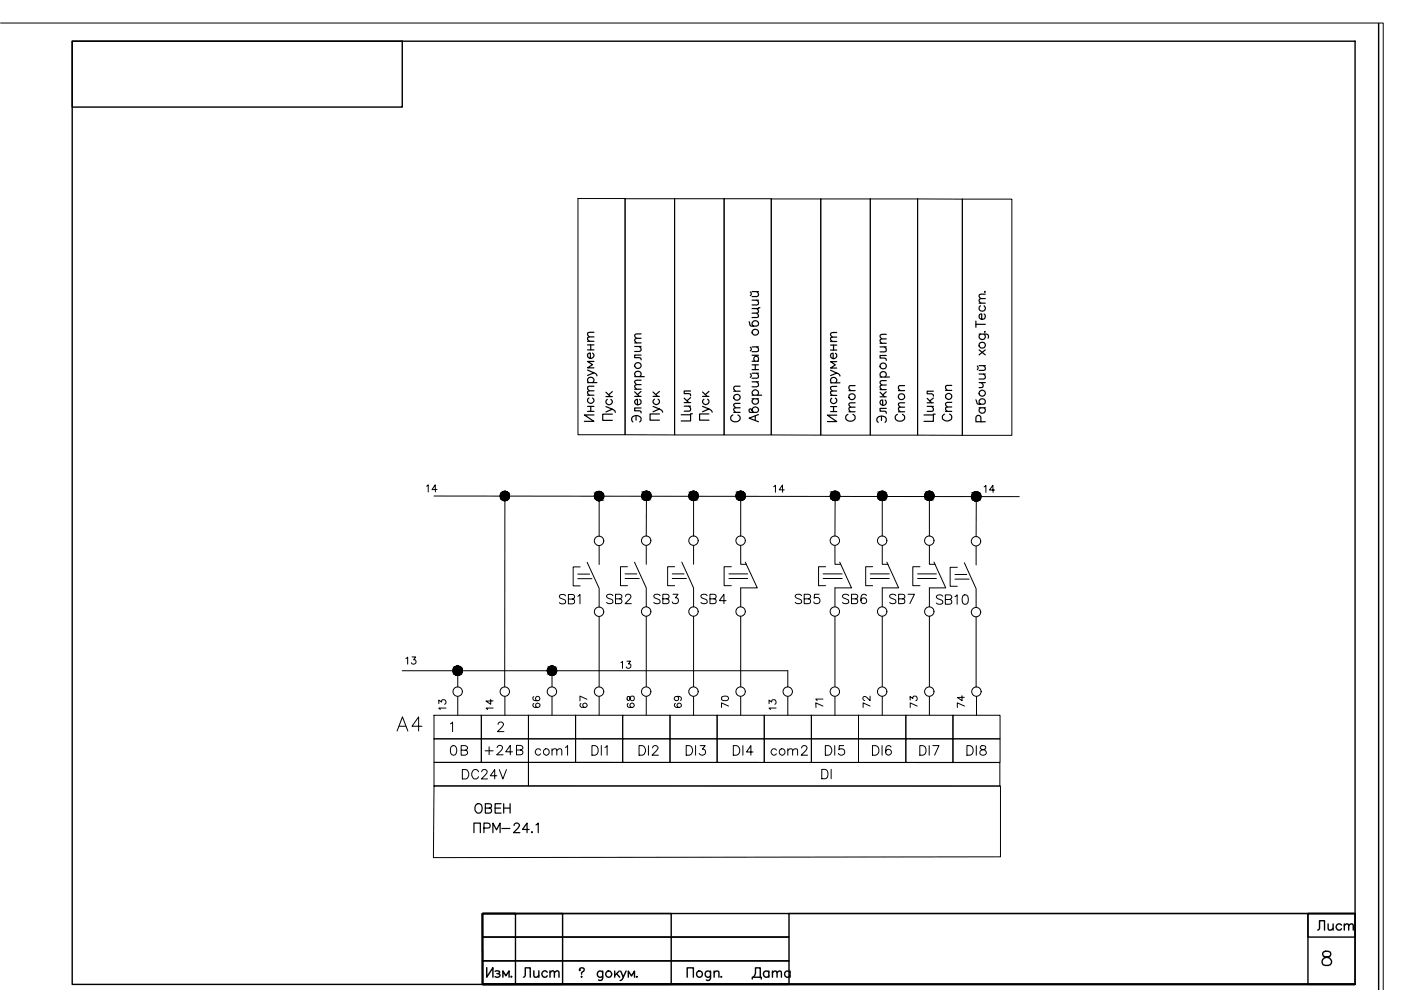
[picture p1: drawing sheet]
<svg xmlns="http://www.w3.org/2000/svg" width="297mm" height="210mm" viewBox="0 0 297 210" stroke-linecap="round" stroke-linejoin="round" font-family="sans-serif">
<g fill="none" stroke="#000" stroke-width=".3">
<path d="M15.3 8.7h272v200h-272zM15.3 8.7h70v14h-70zM292.3 4.9v205M102.3 193.7h17v15h-17h7v-15h-7v15v-15h40v15h-40zM102.3 198.7h65v5h-65zM102.3 193.7h65v5h-65zM277.3 193.7h10v15h-10zM277.3 193.7h10v5h-10zM102.3 208.7v-5h65v5h-65h185M103.2 205.2v2l1.3-2v2M105 205.9a.69 .69 0 0 1 .9 .2l-.3 .3h-.2M105.6 206.4l.3 .2v.4a.68 .68 0 0 1-.9 .1"/>
<path d="M106.6 207.2v-1.4l.7 1.1 .6-1.1v1.4M145.7 207.2v-2h1.3v2M150.7 206.1a.64 .64 0 0 0-1-.1 .64 .64 0 0 0 0 1 .64 .64 0 0 0 1-.1M150.7 205.9v1.5a.55 .55 0 0 1-.9 .4M151.4 206.3l.5-.4 .4 .1 .1 1.2M151.4 205.9v1.3M152.9 207l-.1 .1h.2M280.6 201.9a.6 .6 0 0 0 .3 .9 1.37 1.37 0 0 1 1.4 .9 .82 .82 0 0 1-.7 1h-.6a.85 .85 0 0 1-.7-.9 .85 .85 0 0 1 .9-.8l.5-.2a.6 .6 0 0 0 .3-.9l-.4-.2z"/>
<circle cx="148.3" cy="206.5" r=".65"/>
</g>
<path d="M167.3 193.7h120" fill="none" stroke="#000" stroke-width=".34"/>
<g fill="none" stroke="#000" stroke-width=".21">
<path d="M.1 4.9h293.2v205M92 105.2l124.1 .1M107 105.2v40.4M124.5 119.2l2.5 5.5v4M127 105.2v8.5M127 115.7v4M134.5 119.2l2.5 5.4v4.1M137 115.7v3.9M137.1 105.1l-.1 8.6M144.6 119.2l2.5 5.4v4.1M147.1 105.1v8.6M147.1 115.7v3.9"/>
<path d="M157 115.7v3.9h1.3M157 105.1v8.6M158 119.2l2.6 5.4h-3.6v4.1M177 115.7v3.9h1.3M177.1 105.1l-.1 8.6M178 119.2l2.5 5.4h-3.5M187.1 115.7v3.9h1.2M187.1 105.1v8.6M188 119.2l2.5 5.4h-3.4M197 115.7v3.9h1.3M197 105.1v8.6M198 119.2l2.5 5.4h-3.5"/>
<path d="M204.5 119.3l2.5 5.5v4M207 115.8v4M207 105.3v8.5M122.5 122.7h3M122.5 121.7h2.5M123 120.2h-1.5v4h1.5M127 130.7v14.9M132.5 121.7h2.5M132.5 122.7h3M133 120.2h-1.4v4h1.4M137 130.7v14.9M142.5 121.7h2.5"/>
<path d="M142.5 122.7h3M143 120.2h-1.5v4h1.5M147.1 130.7v14.9M154.5 121.7h4M154.5 122.7h4M155.1 120.2h-1.6v4h1.6M157 130.7v14.9M174.5 121.7h4M174.5 122.7h4M175 120.2h-1.4v4h1.4M177 130.7v14.9M184.5 121.7h4"/>
<path d="M184.5 122.7h4M185 120.2h-1.5v4h1.5M187.1 130.7v14.9M194.5 121.7h4M194.5 122.7h4M195.1 120.2h-1.6v4h1.6M197 130.7v14.9M202.5 122.8h3M202.5 121.8h2.5M203 120.3h-1.5v4h1.5M207 130.8v14.9M85.3 142.2h81.7v3.4"/>
<path d="M92 151.7h10.1v4.9h-10.1zM92 156.6h10.1v5h-10.1zM95.5 153.5l.5-.4v2M97.1 142.2v3.4M102.1 151.7h9.9v4.9h-9.9zM102.1 156.6h9.9v5h-9.9zM105.6 153.6l.1-.3 .3-.2 .5 .1a.38 .38 0 0 1 .1 .7l-1.1 1.2h1.3M112 151.7h10v4.9h-10zM112 156.6h10v5h-10zM117 142.2v3.4M122 151.7h10v4.9h-10zM122 156.6h10v5h-10z"/>
<path d="M132 151.7h10.1v4.9h-10.1zM132 156.6h10.1v5h-10.1zM142.1 151.7h9.9v4.9h-9.9zM142.1 156.6h9.9v5h-9.9zM152 151.7h10v4.9h-10zM152 156.6h10v5h-10zM162 151.7h10v4.9h-10zM162 156.6h10v5h-10zM172 151.7h10v4.9h-10zM172 156.6h10v5h-10zM182 151.7h10.1v4.9h-10.1zM182 156.6h10.1v5h-10.1z"/>
<path d="M192.1 151.7h9.9v4.9h-9.9zM192.1 156.6h9.9v5h-9.9zM202 151.7h10v4.9h-10zM202 156.6h10v5h-10zM92 166.6h120.1v15.1l-120.2 .1zM92 161.6h20v5h-20zM112 161.6l100 .1v5l-100-.1z"/>
<circle cx="107" cy="105.1" r=".99"/>
<circle cx="127" cy="105.1" r=".99"/>
<circle cx="127" cy="114.7" r=".99"/>
<circle cx="137" cy="114.6" r=".99"/>
<circle cx="137" cy="105.1" r=".99"/>
<circle cx="147" cy="105.1" r=".99"/>
<circle cx="147" cy="114.6" r=".99"/>
<circle cx="157" cy="114.6" r=".99"/>
<circle cx="157" cy="105.1" r=".99"/>
<circle cx="177" cy="114.6" r=".99"/>
<circle cx="177" cy="105.1" r=".99"/>
<circle cx="187" cy="105.1" r=".99"/>
<circle cx="187" cy="114.6" r=".99"/>
<circle cx="197" cy="114.6" r=".99"/>
<circle cx="197" cy="105.1" r=".99"/>
<circle cx="206.9" cy="114.8" r=".99"/>
<circle cx="207" cy="105.2" r=".99"/>
<circle cx="147" cy="129.7" r=".99"/>
<circle cx="157" cy="129.7" r=".99"/>
<circle cx="177" cy="129.7" r=".99"/>
<circle cx="97" cy="142.2" r=".99"/>
<circle cx="97" cy="146.6" r=".99"/>
<circle cx="107" cy="146.6" r=".99"/>
<circle cx="117" cy="146.6" r=".99"/>
<circle cx="117" cy="142.2" r=".99"/>
<circle cx="127" cy="146.6" r=".99"/>
<circle cx="137" cy="146.6" r=".99"/>
<circle cx="147" cy="146.6" r=".99"/>
<circle cx="157" cy="146.6" r=".99"/>
<circle cx="167" cy="146.6" r=".99"/>
<circle cx="177" cy="146.6" r=".99"/>
<circle cx="187" cy="146.6" r=".99"/>
<circle cx="197" cy="146.6" r=".99"/>
<circle cx="207" cy="146.6" r=".99"/>
</g>
<g fill="#000" stroke="#000" stroke-width=".21">
<path d="M107 104.2h.3zM106.8 104.2h.5z"/>
<path d="M106.8 104.2l.7 .1zM106.6 104.3h.9z"/>
<path d="M106.8 106.1h.5zM106.8 106.1h.3z"/>
<path d="M106.6 104.3l1 .1zM106.5 104.4h1.1z"/>
<path d="M106.6 106.1h.9zM106.6 106.1h.7z"/>
<path d="M106.5 104.4l1.3 .1-.2-.1zM106.3 104.5l.2-.1 1.3 .1z"/>
<path d="M106.5 106h1.1zM106.5 106l1 .1z"/>
<path d="M106.3 104.5l1.6 .1-.1-.1zM106.3 104.5l1.6 .1h-1.7z"/>
<path d="M106.3 105.8l1.3 .2 .2-.2zM106.3 105.8l1.3 .2h-1.1z"/>
<path d="M106.2 104.6l1.8 .2-.1-.2zM106.2 104.6l1.8 .2h-1.9z"/>
<path d="M106.2 105.7l1.6 .1 .1-.1zM106.2 105.7l1.6 .1h-1.5z"/>
<path d="M106.1 104.8l1.9 .2v-.2zM106.1 104.8l1.9 .2h-1.9z"/>
<path d="M106.1 105.5l1.8 .2 .1-.2zM106.1 105.5l1.8 .2h-1.7z"/>
<path d="M106.1 105l1.9 .2v-.2zM106.1 105l1.9 .2h-2z"/>
<path d="M106 105.2l2 .1v-.1zM106 105.2l2 .1h-1.9z"/>
<path d="M106.1 105.3l1.9 .2v-.2zM106.1 105.3l1.9 .2h-1.9z"/>
<path d="M126.9 104.2h.4zM126.7 104.2h.6z"/>
<path d="M126.7 104.2l.8 .1zM126.6 104.3h.9z"/>
<path d="M126.7 106.1h.6zM126.7 106.1l.4 .1z"/>
<path d="M126.6 104.3l1 .1zM126.6 104.3l1 .1h-1.2z"/>
<path d="M126.6 106.1h.9zM126.6 106.1h.7z"/>
<path d="M126.4 104.4l1.3 .1zM126.3 104.5h1.4z"/>
<path d="M126.4 106l1.1 .1 .1-.1zM126.4 106l1.1 .1h-.9z"/>
<path d="M126.3 104.5l1.6 .2-.2-.2zM126.3 104.5l1.6 .2h-1.7z"/>
<path d="M126.3 105.8l1.3 .2 .1-.2zM126.3 105.8l1.3 .2h-1.2z"/>
<path d="M126.2 104.7l1.8 .1-.1-.1zM126.2 104.7l1.8 .1h-1.9z"/>
<path d="M126.2 105.7l1.5 .1 .2-.1zM126.2 105.7l1.5 .1h-1.4z"/>
<path d="M126.1 104.8l1.9 .2v-.2zM126.1 104.8l1.9 .2h-1.9z"/>
<path d="M126.1 105.6l1.8 .1 .1-.1zM126.1 105.6l1.8 .1h-1.7z"/>
<path d="M126.1 105l1.9 .2v-.2zM126.1 105l1.9 .2h-2z"/>
<path d="M126 105.2l2 .2v-.2zM126 105.2l2 .2h-1.9z"/>
<path d="M126.1 105.4l1.9 .2v-.2zM126.1 105.4l1.9 .2h-1.9z"/>
<path d="M136.9 104.2h.4zM136.8 104.2h.5z"/>
<path d="M136.8 104.2h.7zM136.6 104.2h.9z"/>
<path d="M136.8 106.1h.5zM136.8 106.1h.3z"/>
<path d="M136.6 104.2l1.1 .1zM136.4 104.3h1.3z"/>
<path d="M136.6 106h.9zM136.6 106l.7 .1z"/>
<path d="M136.4 104.3l1.4 .2-.1-.2zM136.4 104.3l1.4 .2h-1.5z"/>
<path d="M136.4 105.9h1.3zM136.4 105.9l1.1 .1z"/>
<path d="M136.3 104.5l1.6 .1-.1-.1zM136.3 104.5l1.6 .1h-1.7z"/>
<path d="M136.3 105.8l1.4 .1 .1-.1zM136.3 105.8l1.4 .1h-1.3z"/>
<path d="M136.2 104.6l1.8 .2-.1-.2zM136.2 104.6l1.8 .2h-1.9z"/>
<path d="M136.2 105.7l1.6 .1 .1-.1zM136.2 105.7l1.6 .1h-1.5z"/>
<path d="M136.1 104.8l1.9 .2v-.2zM136.1 104.8l1.9 .2h-2z"/>
<path d="M136.1 105.5l1.8 .2 .1-.2zM136.1 105.5l1.8 .2h-1.7z"/>
<path d="M136 105l2 .1v-.1zM136 105l2 .1h-2z"/>
<path d="M136 105.1l2 .2v-.2zM136 105.1l2 .2h-2z"/>
<path d="M136 105.3l2 .2v-.2zM136 105.3l2 .2h-1.9z"/>
<path d="M147 104.2h.3zM146.8 104.2h.5z"/>
<path d="M146.8 104.2h.7zM146.6 104.2h.9z"/>
<path d="M146.8 106.1h.5zM146.8 106.1h.3z"/>
<path d="M146.6 104.2l1 .1zM146.5 104.3h1.1z"/>
<path d="M146.6 106h.9zM146.6 106l.7 .1z"/>
<path d="M146.5 104.3l1.3 .2-.2-.2zM146.3 104.5l.2-.2 1.3 .2z"/>
<path d="M146.5 105.9h1.1zM146.5 105.9l1 .1z"/>
<path d="M146.3 104.5l1.6 .1-.1-.1zM146.3 104.5l1.6 .1h-1.7z"/>
<path d="M146.3 105.8l1.3 .1 .2-.1zM146.3 105.8l1.3 .1h-1.1z"/>
<path d="M146.2 104.6l1.8 .2-.1-.2zM146.2 104.6l1.8 .2h-1.9z"/>
<path d="M146.2 105.7l1.6 .1 .1-.1zM146.2 105.7l1.6 .1h-1.5z"/>
<path d="M146.1 104.8l1.9 .2v-.2zM146.1 104.8l1.9 .2h-1.9z"/>
<path d="M146.1 105.5l1.8 .2 .1-.2zM146.1 105.5l1.8 .2h-1.7z"/>
<path d="M146.1 105l1.9 .1v-.1zM146.1 105l1.9 .1h-2z"/>
<path d="M146 105.1l2 .2v-.2zM146 105.1l2 .2h-1.9z"/>
<path d="M146.1 105.3l1.9 .2v-.2zM146.1 105.3l1.9 .2h-1.9z"/>
<path d="M157 104.2h.3zM156.8 104.2h.5z"/>
<path d="M156.8 104.2h.7zM156.6 104.2h.9z"/>
<path d="M156.8 106.1h.5zM156.8 106.1h.3z"/>
<path d="M156.6 104.2l1 .1zM156.4 104.3h1.2z"/>
<path d="M156.6 106h.9zM156.6 106l.7 .1z"/>
<path d="M156.4 104.3l1.4 .2-.2-.2zM156.4 104.3l1.4 .2h-1.5z"/>
<path d="M156.4 105.9h1.2zM156.4 105.9l1.1 .1z"/>
<path d="M156.3 104.5l1.6 .1-.1-.1zM156.3 104.5l1.6 .1h-1.7z"/>
<path d="M156.3 105.8l1.3 .1 .2-.1zM156.3 105.8l1.3 .1h-1.2z"/>
<path d="M156.2 104.6l1.8 .2-.1-.2zM156.2 104.6l1.8 .2h-1.9z"/>
<path d="M156.2 105.7l1.6 .1 .1-.1zM156.2 105.7l1.6 .1h-1.5z"/>
<path d="M156.1 104.8l1.9 .2v-.2zM156.1 104.8l1.9 .2h-1.9z"/>
<path d="M156.1 105.5l1.8 .2 .1-.2zM156.1 105.5l1.8 .2h-1.7z"/>
<path d="M156.1 105l2 .1-.1-.1zM156.1 105l2 .1h-2.1z"/>
<path d="M156.1 105.3l1.9 .2v-.2zM156.1 105.3l1.9 .2h-1.9z"/>
<path d="M156 105.1l2 .2 .1-.2zM156 105.1l2 .2h-1.9z"/>
<path d="M176.9 104.2h.4zM176.8 104.2h.5z"/>
<path d="M176.8 104.2h.7zM176.6 104.2h.9z"/>
<path d="M176.8 106.1h.5zM176.8 106.1h.4z"/>
<path d="M176.6 104.2l1.1 .1zM176.4 104.3h1.3z"/>
<path d="M176.6 106h.9zM176.6 106l.7 .1z"/>
<path d="M176.4 104.3l1.4 .2-.1-.2zM176.4 104.3l1.4 .2h-1.5z"/>
<path d="M176.4 105.9h1.3zM176.4 105.9l1.1 .1z"/>
<path d="M176.3 104.5l1.6 .1-.1-.1zM176.3 104.5l1.6 .1h-1.7z"/>
<path d="M176.3 105.8l1.4 .1 .1-.1zM176.3 105.8l1.4 .1h-1.3z"/>
<path d="M176.2 104.6l1.8 .2-.1-.2zM176.2 104.6l1.8 .2h-1.9z"/>
<path d="M176.2 105.7l1.6 .1 .1-.1zM176.2 105.7l1.6 .1h-1.5z"/>
<path d="M176.1 104.8l1.9 .2v-.2zM176.1 104.8l1.9 .2h-1.9z"/>
<path d="M176.1 105.5l1.8 .2 .1-.2zM176.1 105.5l1.8 .2h-1.7z"/>
<path d="M176.1 105l1.9 .1v-.1zM176.1 105l1.9 .1h-1.9z"/>
<path d="M176.1 105.1l1.9 .2v-.2zM176.1 105.1l1.9 .2h-1.9z"/>
<path d="M176.1 105.3l1.9 .2v-.2zM176.1 105.3l1.9 .2h-1.9z"/>
<path d="M187 104.2h.3zM186.8 104.2h.5z"/>
<path d="M186.8 104.2h.7zM186.6 104.2h.9z"/>
<path d="M186.8 106.1h.5zM186.8 106.1h.3z"/>
<path d="M186.6 104.2l1 .1zM186.5 104.3h1.1z"/>
<path d="M186.6 106h.9zM186.6 106l.7 .1z"/>
<path d="M186.5 104.3l1.3 .2-.2-.2zM186.3 104.5l.2-.2 1.3 .2z"/>
<path d="M186.5 105.9h1.1zM186.5 105.9l1 .1z"/>
<path d="M186.3 104.5l1.6 .1-.1-.1zM186.3 104.5l1.6 .1h-1.7z"/>
<path d="M186.3 105.8l1.3 .1 .2-.1zM186.3 105.8l1.3 .1h-1.1z"/>
<path d="M186.2 104.6l1.8 .2-.1-.2zM186.2 104.6l1.8 .2h-1.9z"/>
<path d="M186.2 105.7l1.6 .1 .1-.1zM186.2 105.7l1.6 .1h-1.5z"/>
<path d="M186.1 104.8l1.9 .2v-.2zM186.1 104.8l1.9 .2h-1.9z"/>
<path d="M186.1 105.5l1.8 .2 .1-.2zM186.1 105.5l1.8 .2h-1.7z"/>
<path d="M186.1 105l1.9 .1v-.1zM186.1 105l1.9 .1h-2z"/>
<path d="M186 105.1l2 .2v-.2zM186 105.1l2 .2h-1.9z"/>
<path d="M186.1 105.3l1.9 .2v-.2zM186.1 105.3l1.9 .2h-1.9z"/>
<path d="M197 104.2h.3zM196.8 104.2h.5z"/>
<path d="M196.8 104.2h.7zM196.6 104.2h.9z"/>
<path d="M196.8 106.1h.5zM196.8 106.1h.3z"/>
<path d="M196.6 104.2l1 .1zM196.5 104.3h1.1z"/>
<path d="M196.6 106h.9zM196.6 106l.7 .1z"/>
<path d="M196.5 104.3l1.3 .2-.2-.2zM196.5 104.3l1.3 .2h-1.5z"/>
<path d="M196.5 105.9h1.1zM196.5 105.9l1 .1z"/>
<path d="M196.3 104.5l1.6 .1-.1-.1zM196.3 104.5l1.6 .1h-1.7z"/>
<path d="M196.3 105.8l1.3 .1 .2-.1zM196.3 105.8l1.3 .1h-1.1z"/>
<path d="M196.2 104.6l1.8 .2-.1-.2zM196.2 104.6l1.8 .2h-1.9z"/>
<path d="M196.2 105.7l1.6 .1 .1-.1zM196.2 105.7l1.6 .1h-1.5z"/>
<path d="M196.1 104.8l1.9 .2v-.2zM196.1 104.8l1.9 .2h-1.9z"/>
<path d="M196.1 105.5l1.8 .2 .1-.2zM196.1 105.5l1.8 .2h-1.7z"/>
<path d="M196.1 105l2 .1-.1-.1zM196.1 105l2 .1h-2.1z"/>
<path d="M196.1 105.3l1.9 .2v-.2zM196.1 105.3l1.9 .2h-1.9z"/>
<path d="M196 105.1l2 .2 .1-.2zM196 105.1l2 .2h-1.9z"/>
<path d="M206.4 104.5l1.3 .1-.1-.1zM206.4 104.5l1.3 .1h-1.5z"/>
<path d="M206.2 104.6l1.6 .1-.1-.1zM206.2 104.6l1.6 .1h-1.7z"/>
<path d="M206.2 105.9l1.4 .2 .1-.2zM206.2 105.9l1.4 .2h-1.2z"/>
<path d="M206.1 104.7l1.8 .2-.1-.2zM206.1 104.7l1.8 .2h-1.8z"/>
<path d="M206.1 105.8l1.6 .1 .1-.1zM206.1 105.8l1.6 .1h-1.5z"/>
<path d="M206.1 104.9l1.9 .2-.1-.2zM206.1 104.9l1.9 .2h-2z"/>
<path d="M206.1 105.6l1.7 .2 .1-.2zM206.1 105.6l1.7 .2h-1.7z"/>
<path d="M206 105.1l2 .2v-.2zM206 105.1l2 .2h-2z"/>
<path d="M206 105.3l2 .2v-.2zM206 105.3l2 .2h-2z"/>
<path d="M206 105.5l1.9 .1 .1-.1zM206 105.5l1.9 .1h-1.8z"/>
<path d="M96.9 141.2h.4zM96.8 141.2h.5z"/>
<path d="M96.8 141.2l.7 .1zM96.6 141.3h.9z"/>
<path d="M96.8 143.2h.5zM96.8 143.2h.3z"/>
<path d="M96.6 141.3l1 .1zM96.4 141.4h1.2z"/>
<path d="M96.6 143.1h.9zM96.6 143.1l.7 .1z"/>
<path d="M96.4 141.4l1.4 .1-.2-.1zM96.4 141.4l1.4 .1h-1.5z"/>
<path d="M96.4 143h1.2zM96.4 143l1.1 .1z"/>
<path d="M96.3 141.5l1.6 .2-.1-.2zM96.3 141.5l1.6 .2h-1.7z"/>
<path d="M96.3 142.9l1.3 .1 .2-.1zM96.3 142.9l1.3 .1h-1.2z"/>
<path d="M96.2 141.7l1.8 .1-.1-.1zM96.2 141.7l1.8 .1h-1.9z"/>
<path d="M96.2 142.7l1.6 .2 .1-.2zM96.2 142.7l1.6 .2h-1.5z"/>
<path d="M96.1 141.8l1.9 .2v-.2zM96.1 141.8l1.9 .2h-2z"/>
<path d="M96.1 142.6l1.8 .1 .1-.1zM96.1 142.6l1.8 .1h-1.7z"/>
<path d="M96 142l2 .2v-.2zM96 142l2 .2h-2z"/>
<path d="M96 142.2l2 .2v-.2zM96 142.2l2 .2h-2z"/>
<path d="M96 142.4l2 .2v-.2zM96 142.4l2 .2h-1.9z"/>
<path d="M117 141.2h.3zM116.8 141.2h.5z"/>
<path d="M116.8 141.2l.7 .1zM116.6 141.3h.9z"/>
<path d="M116.8 143.2h.5zM116.8 143.2h.3z"/>
<path d="M116.6 141.3l1 .1zM116.4 141.4h1.2z"/>
<path d="M116.6 143.1h.9zM116.6 143.1l.7 .1z"/>
<path d="M116.4 141.4l1.4 .1-.2-.1zM116.4 141.4l1.4 .1h-1.5z"/>
<path d="M116.4 143h1.2zM116.4 143l1.1 .1z"/>
<path d="M116.3 141.5l1.6 .2-.1-.2zM116.3 141.5l1.6 .2h-1.7z"/>
<path d="M116.3 142.9l1.3 .1 .2-.1zM116.3 142.9l1.3 .1h-1.2z"/>
<path d="M116.2 141.7l1.8 .1-.1-.1zM116.2 141.7l1.8 .1h-1.9z"/>
<path d="M116.2 142.7l1.6 .2 .1-.2zM116.2 142.7l1.6 .2h-1.5z"/>
<path d="M116.1 141.8l1.9 .2v-.2zM116.1 141.8l1.9 .2h-1.9z"/>
<path d="M116.1 142.6l1.8 .1 .1-.1zM116.1 142.6l1.8 .1h-1.7z"/>
<path d="M116.1 142l2 .2-.1-.2zM116.1 142l2 .2h-2.1z"/>
<path d="M116.1 142.4l1.9 .2v-.2zM116.1 142.4l1.9 .2h-1.9z"/>
<path d="M116 142.2l2 .2 .1-.2zM116 142.2l2 .2h-1.9z"/>
</g>
<path d="M122.5 42.1h10v50.1h-10zM132.5 42.1h10.5v50.1h-10.5zM143 42.1h10.5v50.1h-10.5zM153.5 42.1h10v50.1h-10zM163.5 42.2h10.5v50.1l-10.5-.1zM174 42.2h10.5v50.1h-10.5zM184.5 42.2h10v50.1h-10zM194.5 42.2h9.5v50.1h-9.5zM204 42.2h10.5v50.1h-10.5z" fill="none" stroke="#000" stroke-width=".21"/>
<g fill="none" stroke="#000" stroke-width=".25">
<path d="M134.6 79.9h2M134.6 73.5h1.3M134.6 72.7h1.3M134.9 79.9a.64 .64 0 0 1-.1-1 .64 .64 0 0 1 .9 0 .64 .64 0 0 1-.1 1M135.5 73.5l.4 .4-.1 .5-1.2 .1M135.9 75.3h-1.3v.5l1.2 .1 .1 .4M135.9 71.7l-1.2 .2-.1 .3 .3 .5M135.9 70.8l-1.2 .1-.1 .4 .3 .4M158.8 68.2l.3 .9h1.3a.63 .63 0 0 0 .2-.8 .63 .63 0 0 0-.9-.2 .63 .63 0 0 0-.1 .9l.2 .1M159.1 79.3a.43 .43 0 0 1 0 .7M159.1 73.6l.2 .3-.2 .5M159.1 61.9l.2 .3-.2 .5"/>
<path d="M159.5 79.1h1.3M159.5 77.4h1.3M159.5 78.4h1.3M159.5 76.6h1.3M159.5 75.3h1.3M159.5 73.5h1.3M159.5 63.6h1.3M159.5 61.8h1.3M160 76.6a.56 .56 0 0 1-.1-.8 .56 .56 0 0 1 .8-.1l.1 .6-.2 .3M160.1 77.4v1M160.4 79.1l.4 .5-.1 .5-1.2 .1M160.4 73.5l.4 .5-.1 .5-1.2 .1"/>
<path d="M160.4 66.4l.4 .5-.1 .3-1.2 .1M160.4 65.4l.4 .5-.1 .4-1.2 .1M160.4 63.6l.4 .5-.1 .5-1.2 .1M160.4 61.8l.4 .5-.1 .5-1.2 .1M161.1 65.2h-.3v.2h-1.3M186.6 73.5h1.3M186.6 79.9h2M186.6 72.8h1.3M186.9 79.9a.64 .64 0 0 1-.1-.9 .64 .64 0 0 1 .9 0 .64 .64 0 0 1-.1 .9M187.5 73.5l.4 .5-.1 .5-1.2 .1M187.9 75.4h-1.3v.5h.9l.3 .1 .1 .4M187.9 71.9h-1.2l-.1 .4 .4 .5"/>
<path d="M187.9 70.9l-1.2 .1-.1 .4 .4 .5M206.9 68.8h2M206.9 68.1v1.3M207.2 77.6l.2 .3-.2 .5M207.6 70.8h1.5a.53 .53 0 0 1 .4 .9M207.6 79.3h1.3M207.6 77.5h1.3M207.6 74.2l1.3 1M207.6 64.3h1.3M207.9 70.8a.64 .64 0 0 0-.1 1 .64 .64 0 0 0 .9 0 .64 .64 0 0 0-.1-1M207.9 64.8a.64 .64 0 0 0-.1 1 .64 .64 0 0 0 .9 0 .64 .64 0 0 0-.1-1M208.5 79.3l.4 .5-.1 .5-1.2 .1"/>
<path d="M208.5 77.5l.4 .5-.1 .5h-1.2M208.6 66.6a.63 .63 0 0 1 .2 .9 .63 .63 0 0 1-1 0 .63 .63 0 0 1 .2-.9h.1v1.1M208.8 70.3l.1 .1h-.2M208.8 61.8l.1 .1h-.2M208.9 63.3l-1.2 .1-.1 .4 .4 .5M208.9 62.4l-1.2 .1-.1 .3 .4 .5M208.9 74.2l-1.3 1M128.5 86.2l1.3 .6-1.3 .5M128.5 84.1h1.3M128.8 84.7a.64 .64 0 0 0-.1 .9 .64 .64 0 0 0 .9 0 .64 .64 0 0 0-.1-.9M129.8 87.8h-2v1.3h2M129.8 86.8l.6 .3 .1 .3"/>
<path d="M129.8 83l-.7 .7M134.2 89.5a.77 .77 0 0 1-.2-.9 .77 .77 0 0 1 .7-.5l.9 .2a.67 .67 0 0 1 0 1.2M134.6 84h1.3M134.6 83.1l.9 .9M134.6 82.5h1.3M134.9 88.1v1M135.6 84.7a.63 .63 0 0 1 .2 .9 .63 .63 0 0 1-.9 .1 .63 .63 0 0 1-.1-.9l.4-.1v1.1M135.9 86.5h-1.3v.6l1.2 .1 .1 .4M135.9 81.5l-1.2 .1-.1 .4 .3 .5M135.9 80.6l-1.2 .1-.1 .4 .3 .4M135.9 83l-.7 .7M138.5 86.2l1.3 .5-1.3 .6"/>
<path d="M138.5 84h1.3M138.5 83.1l.9 .9M138.8 84.6a.64 .64 0 0 0-.1 1 .64 .64 0 0 0 .9 0 .64 .64 0 0 0-.1-1M139.8 87.8h-2v1.3h2M139.8 86.7l.6 .4 .1 .3M139.8 83l-.7 .7M149 86.2l1.3 .5-1.3 .6M149 84h1.3M149.3 84.6a.64 .64 0 0 0-.1 1 .64 .64 0 0 0 .9 0 .64 .64 0 0 0-.1-1M150.3 87.8h-2v1.3h2M150.3 86.7l.6 .4 .1 .3M150.3 83l-.8 .7"/>
<path d="M159.5 87.1a.66 .66 0 0 1 .4-.8 .66 .66 0 0 1 .8 .3 .66 .66 0 0 1-.3 .8h-1.4l-.2-.6 .3-.1 .2 .1 .5 .6M159.5 84.6h1.3M159.5 83.8h2M159.5 81h1.3M159.8 84.6a.64 .64 0 0 0-.1 .9 .64 .64 0 0 0 .9 0 .64 .64 0 0 0-.1-.9M159.8 83.8a.64 .64 0 0 1-.1-.9 .64 .64 0 0 1 .9 0 .64 .64 0 0 1-.1 .9M160.1 88.2v.9M160.4 81l.4 .4-.1 .5-1.2 .1M160.8 87.9l-2 .8 2 .7M186.2 89.5a.72 .72 0 0 1-.3-.8 .72 .72 0 0 1 .8-.5 .83 .83 0 0 1 1 .3 .83 .83 0 0 1-.1 1M186.6 84.1h1.3M186.6 83.2l.9 .9"/>
<path d="M186.6 82.6h1.3M186.9 88.2v1M187.6 84.8a.63 .63 0 0 1 .2 1 .63 .63 0 0 1-1 0 .63 .63 0 0 1 .2-1h.1v1.2M187.9 86.6h-1.3v.6l1.2 .1 .1 .3M187.9 81.6l-1.2 .2-.1 .3 .4 .5M187.9 80.7l-1.2 .1-.1 .4 .4 .4M187.9 83.1l-.8 .6M206.9 84.8l.3 .8 1.3 .1a.62 .62 0 0 0 .2-.9 .62 .62 0 0 0-1 0 .62 .62 0 0 0 .2 .9M207.6 86.5h1.3M207.6 81.1h1.3M207.9 86.5a.64 .64 0 0 0-.1 .9 .64 .64 0 0 0 .9 0 .64 .64 0 0 0-.1-.9M208 89.4v-.8a.53 .53 0 0 0-.6-.6 .53 .53 0 0 0-.5 .6v.8h2"/>
<path d="M208.1 81.1l.3 .5v.5l-.8 .1"/>
<circle cx="135.2" cy="77.6" r=".67"/>
<circle cx="160.1" cy="70.5" r=".67"/>
<circle cx="187.2" cy="77.6" r=".66"/>
<circle cx="208.2" cy="73.2" r=".65"/>
<circle cx="208.2" cy="83.4" r=".66"/>
</g>
<text font-size="6.6" x="83.3" y="156.3">A4</text>
<text font-size="6.2" x="122.1" y="209.2">докум.</text>
<g font-size="5.7">
<text x="127.7" y="90.7" transform="rotate(-90 127.7 90.7)">Инструмент</text>
<text x="148.2" y="90.3" transform="rotate(-90 148.2 90.3)">Цикл</text>
<text x="179.2" y="90.7" transform="rotate(-90 179.2 90.7)">Инструмент</text>
<text x="199.7" y="90.7" transform="rotate(-90 199.7 90.7)">Цикл</text>
<text x="158.7" y="208.8">Дата</text>
</g>
<g font-size="5.3">
<text x="197.6" y="129.5">SB10</text>
<text x="102" y="161.2">+24В</text>
<text x="97" y="166.5">DC24V</text>
<text x="173.2" y="166.5">DI</text>
<text x="99.5" y="177.8">ПРМ-24.1</text>
<text x="110.1" y="208.5">Лист</text>
</g>
<g font-size="4.9">
<text x="158" y="90.7" transform="rotate(-90 158 90.7)">Стоп</text>
<text x="182.4" y="90.7" transform="rotate(-90 182.4 90.7)">Стоп</text>
<text x="193" y="90.7" transform="rotate(-90 193 90.7)">Стоп</text>
<text x="202.8" y="90.3" transform="rotate(-90 202.8 90.3)">Стоп</text>
<text x="117.8" y="129.1">SB1</text>
<text x="127.7" y="129.1">SB2</text>
<text x="137.6" y="129.1">SB3</text>
<text x="147.8" y="129.1">SB4</text>
<text x="167.6" y="129.1">SB5</text>
<text x="177.8" y="129.1">SB6</text>
<text x="187.7" y="129.1">SB7</text>
<text x="85" y="142.2">13</text>
<text x="96" y="151.7" transform="rotate(-90 96 151.7)">13</text>
<text x="135.8" y="151.3" transform="rotate(-90 135.8 151.3)">68</text>
<text x="195.8" y="151.3" transform="rotate(-90 195.8 151.3)">73</text>
<text x="94.5" y="161.2">0В</text>
<text x="112.5" y="161.2">com1</text>
<text x="124.5" y="161.2">DI1</text>
<text x="134.8" y="161.2">DI2</text>
<text x="144.6" y="161.2">DI3</text>
<text x="154.5" y="161.2">DI4</text>
<text x="162.6" y="161.2">com2</text>
<text x="174.3" y="161.2">DI5</text>
<text x="184.1" y="161.2">DI6</text>
<text x="194" y="161.2">DI7</text>
<text x="204.3" y="161.2">DI8</text>
<text x="99.8" y="173.6">ОВЕН</text>
<text x="278.3" y="198.3">Лист</text>
</g>
<g font-size="4.4">
<text x="89.6" y="105.5">14</text>
<text x="163" y="105.5">14</text>
<text x="207.8" y="105.5">14</text>
<text x="130.9" y="142.9">13</text>
<text x="105.8" y="151.7" transform="rotate(-90 105.8 151.7)">14</text>
<text x="115.7" y="151.3" transform="rotate(-90 115.7 151.3)">66</text>
<text x="125.6" y="151.3" transform="rotate(-90 125.6 151.3)">67</text>
<text x="145.7" y="151.3" transform="rotate(-90 145.7 151.3)">69</text>
<text x="155.6" y="151.3" transform="rotate(-90 155.6 151.3)">70</text>
<text x="165.8" y="151.7" transform="rotate(-90 165.8 151.7)">13</text>
<text x="175.7" y="151.3" transform="rotate(-90 175.7 151.3)">71</text>
<text x="185.6" y="151.3" transform="rotate(-90 185.6 151.3)">72</text>
<text x="205.7" y="151.3" transform="rotate(-90 205.7 151.3)">74</text>
</g>
</svg>
